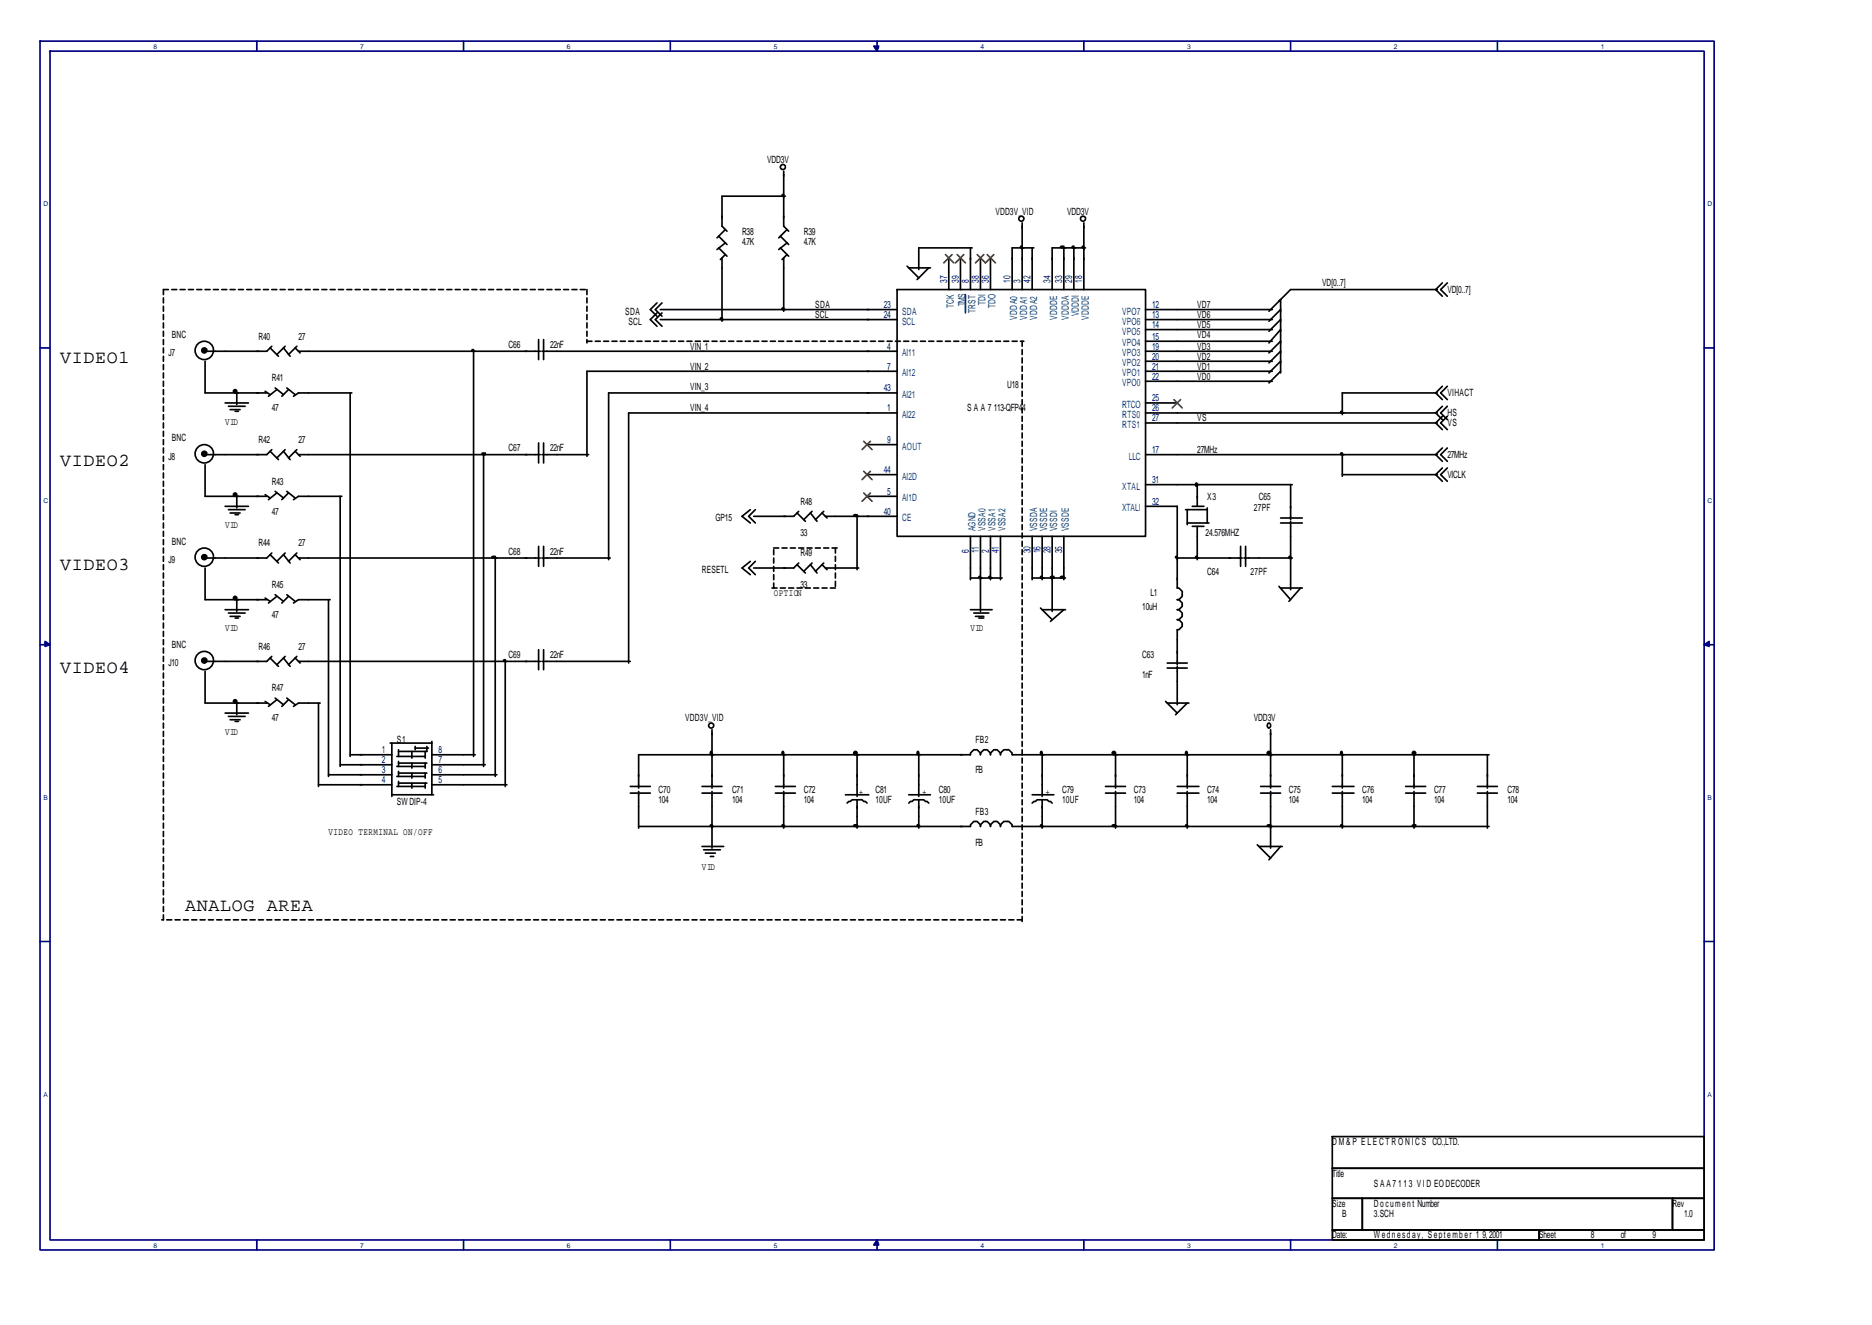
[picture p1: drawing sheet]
<svg xmlns="http://www.w3.org/2000/svg" width="297mm" height="210mm" viewBox="0 0 297 210" stroke-linecap="round" stroke-linejoin="round" font-family="sans-serif">
<g fill="none" stroke="#000080" stroke-width=".26">
<path d="M6.3 6.5h265.7v191.8h-265.7zM7.9 8.1h262.5v188.7h-262.5zM40.7 6.5v1.6M73.6 6.5v1.6M106.4 6.5v1.6M139.2 6.5v1.6M172 6.5v1.6M204.8 6.5v1.6M237.6 6.5v1.6M6.3 55.2h1.6M270.4 55.2h1.6M6.3 102.3h1.6"/>
<path d="M270.4 102.3h1.6M6.3 149.4h1.6M270.4 149.4h1.6M40.7 196.8v1.5M73.6 196.8v1.5M106.4 196.8v1.5M139.2 196.8v1.5M172 196.8v1.5M204.8 196.8v1.5M237.6 196.8v1.5"/>
</g>
<g fill="#000080" stroke="#000080" stroke-width=".26">
<path d="M138.6 7.3h.8l-.2 .8z" fill-rule="evenodd"/>
<path d="M139.2 196.8l.2 .8h-.8z" fill-rule="evenodd"/>
<path d="M7.1 101.8l.8 .5-.8 .3z" fill-rule="evenodd"/>
<path d="M270.4 102.3l.8-.5v.8z" fill-rule="evenodd"/>
</g>
<path d="M25.9 45.9h67.5M25.9 45.9v100.3M93.1 45.9v8.5M93.1 54.2h69.4M162.2 54.2v92M122.8 87h10M122.8 93.3v-6.6M132.6 87v6.6M132.6 93.3h-10.1M162.2 146h-136.5" fill="none" stroke="#000" stroke-width=".26" stroke-dasharray=".8 .5"/>
<g fill="none" stroke="#000" stroke-width=".26">
<path d="M114 37.5l1.4 1.3M114 39.3l1.4 1.4M115.1 36.4l-1.3 1.3M115.1 38.5l-1.3 1.1M123.8 37.5l1.3 1.3M123.8 39.3l1.3 1.4M124.4 27.2v8.7l.7 .8M124.6 26.4a.4 .4 0 0 0-.6-.3 .4 .4 0 0 0-.1 .6 .4 .4 0 0 0 .7 0v-.2M124.6 31.1h-10v4.8l.8 .8M124.9 36.4l-1.3 1.3M124.9 38.5l-1.3 1.1M154 39.3v6.6"/>
<path d="M154.3 39.3h-8.5v3.5M162.2 35.4v10.5M162.5 34.6a.4 .4 0 0 0-.6-.3 .4 .4 0 0 0-.1 .6 .4 .4 0 0 0 .6 0l.1-.2M163.8 39.3v6.6M164 39.3h-3.4v6.6M168.8 39.3v6.6M170.4 39.3v6.6M172 35.4v10.5M172.2 34.6a.4 .4 0 0 0-.5-.3 .4 .4 0 0 0-.1 .6 .4 .4 0 0 0 .6 0v-.2M172.2 39.3h-5.2v6.6M32.5 57.3v5.1h9.8M33.9 55.5a1.46 1.46 0 0 0-2.2-1.2 1.46 1.46 0 0 0 0 2.5 1.46 1.46 0 0 0 2.2-1.2"/>
<path d="M42.9 55.2l1.3 1.3M43.1 54.9l-.8 .8h-9.5M45 55.2l1 1.3M45.2 54.9l-1.3 1.4M46.8 55.2l.8 .8M47.1 54.9l-1.3 1.4M47.4 55.7h38.3M75.1 55.7v64.3M85.5 53.9v3.2M86 55.7h56.3M86.3 53.9v3.2M104.2 48.1l-1 1 1 1.1"/>
<path d="M104.2 49.7l-1 1 1 1.1M104.8 49.1h37.5M104.8 50.7h37.5M105 48.1l-1 1 1 1.1M105 49.7l-1 1 1 1.1M114.6 40.9v10.1M115.1 40.4l-.8 .8M124.4 40.9v8.5M124.9 40.4l-.8 .8M142.3 45.9h39.5v39.2h-39.5zM142.3 58.9h-49.2v13.5M143.9 42.2l1.9 1.9"/>
<path d="M144.2 42.5h3.4M147.4 42.5l-1.9 1.9M150.5 40.9v5M152.4 40.9v5M155.6 40.9v5M157.2 40.9v5M181.8 55.7h20.1M181.8 58.9h20.1M181.8 49.1h20.1M181.8 50.7h20.1M181.8 52.3h20.1M181.8 54.2h20.1"/>
<path d="M181.8 57.3h20.1M203.2 49.1l-1.9 1.9M203.2 50.7l-1.9 1.9M203.2 54.2l-1.9 1.8M203.2 52.3l-1.9 2.1M203.2 55.7l-1.9 1.9M203.2 57.3l-1.9 1.9M203.2 58.9l-1.9 1.9M203.2 47.5v11.7M228.1 45.9h-23.3l-3.5 3.5M228.9 44.9l-1.1 1 1.1 1.1M229.7 44.9l-1.1 1 1.1 1.1"/>
<path d="M32.5 73.7v5.1h9.8M33.9 71.9a1.46 1.46 0 0 0-2.2-1.2 1.46 1.46 0 0 0 0 2.5 1.46 1.46 0 0 0 2.2-1.2M35.7 63.9h3.7M36.2 64.5h2.7M36.5 65h1.6M37.3 65.3h.5M37.6 62.4v1.8M37.6 78.8v1.8M42.1 62.1l.8 .5M42.1 78.5l.8 .5M42.9 71.6l1.3 1.3M43.1 71.3l-.8 .8h-9.5"/>
<path d="M43.7 61.6l1.3 1M43.7 78l1.3 1M43.9 61.8l-1.3 1.1M43.9 78.2l-1.3 1.1M45 71.6l1 1.3M45.2 71.3l-1.3 1.4M45.5 61.6l1.3 1M45.5 78l1.3 1M45.8 61.8l-1.1 1.1M45.8 78.2l-1.1 1.1M46.8 71.6l.8 .8M47.1 71.3l-1.3 1.4"/>
<path d="M47.4 72.1h38.3M54 78.8v42.8M54.2 78.8h-6.8l-.8 .5M55.6 62.4v57.6M55.8 62.4h-8.4l-.8 .5M76.7 72.1v49.5M85.5 70.3v3.2M86 72.1h7.4M86.3 70.3v3.2M137.6 78.8h4.7M137.6 75.3h4.7M137.6 70.6h4.7"/>
<path d="M142.3 62.4h-45.7v26.4M142.3 65.5h-42.6v39.7M181.8 63.9h5M181.8 72.1h46.3M181.8 65.5h46.3M181.8 76.9h23.3M181.8 67.1h46.3M181.8 60.5h20.1M190 76.9v3.4M204.8 76.9v5.6M213 72.1v3.5M213 75.3h15.1"/>
<path d="M228.1 62.4h-15.1v3.4M228.9 74.3l-1.1 1 1.1 1.1M228.9 64.5l-1.1 1 1.1 1.1M228.9 66.1l-1.1 1 1.1 1.1M228.9 71.1l-1.1 1 1.1 1.1M228.9 61.3l-1.1 1.1 1.1 1M229.7 74.3l-1.1 1 1.1 1.1M229.7 64.5l-1.1 1 1.1 1.1M229.7 66.1l-1.1 1 1.1 1.1M229.7 71.1l-1.1 1 1.1 1.1M229.7 61.3l-1.1 1.1 1.1 1M32.5 90.1v5.1h9.8"/>
<path d="M33.9 88.3a1.46 1.46 0 0 0-2.2-1.2 1.46 1.46 0 0 0 0 2.5 1.46 1.46 0 0 0 2.2-1.2M35.7 96.7h3.7M35.7 80.3h3.7M36.2 97.3h2.7M36.2 80.9h2.7M36.5 97.8h1.6M36.5 81.4h1.6M37.3 98.1h.5M37.3 81.7h.5M37.6 95.2v1.8M42.1 94.9l.8 .5M42.9 88l1.3 1.3"/>
<path d="M43.1 87.8l-.8 .7h-9.5M43.7 94.4l1.3 1M43.9 94.6l-1.3 1.1M45 88l1 1.3M45.2 87.8l-1.3 1.3M45.5 94.4l1.3 1M45.8 94.6l-1.1 1.1M46.8 88l.8 .8M47.1 87.8l-1.3 1.3M47.4 88.5h38.3M52.1 95.2v28M52.4 95.2h-5l-.8 .5"/>
<path d="M78.6 88.5v34.7M85.5 86.7v3.2M86 88.5h10.8M86.3 86.7v3.2M119.1 80.9l-1.4 1 1.4 1.1M119.1 89.1l-1.4 1 1.4 1.1M119.9 80.9l-1.1 1 1.1 1.1M119.9 89.1l-1.1 1 1.1 1.1M126.5 89.6l1.3 1.3M126.5 81.4l1.3 1.3M126.7 81.1l-.8 .8h-6.3M126.7 89.3l-.8 .8h-6.3"/>
<path d="M128.6 81.4l1 1.3M128.6 89.6l1 1.3M128.9 81.1l-1.4 1.4M128.9 89.3l-1.4 1.4M130.4 81.4l.8 .8M130.4 89.6l.8 .8M130.7 81.1l-1.3 1.4M130.7 89.3l-1.3 1.4M131 81.9h11.3M131 90.1h5.3M136 81.9v8.5M154 96.7h3.4"/>
<path d="M154 85.1v6.9M154 91.7h5M154.5 97.3h2.4M154.8 97.8h1.3M155.3 98.1h.8M155.6 85.1v11.9M157.2 85.1v6.9M158.7 85.1v6.9M163.8 85.1v6.9M163.8 91.7h5.3M165.1 96.5l1.9 1.8M165.4 96.7h3.7"/>
<path d="M165.4 85.1v6.9M167 85.1v11.9M168.8 96.7l-2.1 1.9M168.8 85.1v6.9M181.8 80.3h5v13h.3l.5 .5v.8l-.5 .6h-.3h.3l.5 .5v.5l-.5 .5h-.3h.3l.5 .6v.5l-.5 .5h-.3h.3l.5 .6v.5l-.5 .5h-.3v5.6M186.8 88.5h10.3M188.1 80.9h3.5M188.4 80.9v2.4M188.4 83h3.4M189.2 80.3h1.8M189.2 83.5h1.8M190 83.5v5.3"/>
<path d="M191.6 80.6v2.4M196.8 86.7v3.2M197.4 88.5h7.7M197.6 86.7v3.2M202.9 93l1.9 2.2M203.2 93.3h3.4M203.2 83h3.4M203.2 82.2h3.4M204.8 82.7v10.9M206.4 93.3l-1.9 2.1M32.5 106.5v5.1h9.8M33.9 104.7a1.46 1.46 0 0 0-2.2-1.2 1.46 1.46 0 0 0 0 2.5 1.46 1.46 0 0 0 2.2-1.2"/>
<path d="M35.7 113.2h3.7M36.2 113.7h2.7M36.5 114.2h1.6M37.3 114.5h.5M37.6 111.6v1.8M42.1 111.3l.8 .5M42.9 104.4l1.3 1.3M43.1 104.2l-.8 .8h-9.5M43.7 110.8l1.3 1M43.9 111l-1.3 1.1M45 104.4l1 1.3M45.2 104.2l-1.3 1.3"/>
<path d="M45.5 110.8l1.3 1M45.8 111l-1.1 1.1M46.8 104.4l.8 .8M47.1 104.2l-1.3 1.3M47.4 105h38.3M50.5 111.6v13.2M50.8 111.6h-3.4l-.8 .5M55.6 119.8h6.6M61.9 117.9h6.6M62.2 117.9v8.5M63.2 119v1M65.4 119.2v1.1"/>
<path d="M65.9 118.4v.6M65.9 118.7h2.1M67.5 119.2v1.1M67.7 118.4v.8h-4.5M68.5 117.7v8.4M68.5 119.8h6.9M80.2 105v19.8M85.5 103.1v3.2M86 105h14M86.3 103.1v3.2M113 115.8v9.3M113.2 115a.4 .4 0 0 0-.5-.2 .4 .4 0 0 0-.1 .6 .4 .4 0 0 0 .6-.1v-.2"/>
<path d="M124.4 119.8v5.3M136 119.8v6.6M145.8 119.8v6.6M165.4 119.8v6.6M177 119.8v5.3M184.9 111.3l1.9 1.9M185.2 111.6h3.4M185.2 106h3.2M185.2 105.2h3.2M186.8 105.7v6.1M188.4 111.6l-1.9 1.8M188.4 119.8v5.3"/>
<path d="M201.6 115a.26 .26 0 0 0-.4-.2 .46 .46 0 0 0 .1 .7h.2l.1-.4M201.6 115.8v9.3M213 119.8v5.3M224.4 119.8v5.3M236 119.8v5.3M236.3 119.8h-75.7v-.3l-.5-.5h-.8l-.6 .5v.3v-.3l-.5-.5h-.5l-.5 .5v.3v-.3l-.6-.5h-.5l-.5 .5v.3v-.3l-.6-.5h-.5l-.5 .5v.3h-52.7v5.3M50.5 124.5h11.7M52.1 122.9h10.1M54 121.4h8.2M62.2 126.1h6.6M63 124.8h4.5M63 120h4.5"/>
<path d="M63 121.6h4.5M63 123.2h4.5M63.2 120.8v.8M63.2 122.4v.8M63.2 124v.8M63.2 121.1h4.5M63.2 122.7h4.5M63.2 124.3h4.5M65.4 121.1v.8M65.4 122.7v.8M65.4 124.3v.8M67.5 121.1v.8"/>
<path d="M67.5 122.7v.8M67.5 124.3v.8M68.5 121.4h8.5M68.5 122.9h10.3M68.5 124.5h11.9M100 125.9h3.2M100 124.8h3.2M101.3 131.1h52.7v-.2l.5-.5h.5l.6 .5v.2v-.2l.5-.5h.5l.6 .5v.2v-.2l.5-.5h.5l.5 .5v.2v-.2l.6-.5h.8l.5 .5v.2h75.7M101.3 125.6v5.8M111.4 134.3h3.4M111.4 125.9h3.2M111.4 124.8h3.2"/>
<path d="M111.7 134.8h2.6M111.9 135.4h1.6M112.7 135.9h.5M113 125.6v9M123 125.9h3.2M123 124.8h3.2M124.4 125.6v5.8M134.1 126.1h3.7M136 126.9h.8l.8 .5M136 126.9h-.8l-.8 .5M136 126.9v4.5M144.2 126.1h3.4"/>
<path d="M145.8 126.9h.8l.8 .5M145.8 126.9h-.8l-.8 .5M145.8 126.9v4.5M163.8 126.1h3.4M165.4 126.9h.8l.8 .5M165.4 126.9h-.8l-.8 .5M165.4 126.9v4.5M175.4 125.9h3.2M175.4 124.8h3.2M177 125.6v5.8M186.8 125.9h3.4M186.8 124.8h3.4"/>
<path d="M188.4 125.6v5.8M199.5 134.1l2.1 2.1M199.8 134.3h3.7M200 125.9h3.2M200 124.8h3.2M201.6 125.6v9M203.2 134.3l-1.9 2.1M211.4 125.9h3.4M211.4 124.8h3.4M213 125.6v5.8M223 125.9h3.2M223 124.8h3.2"/>
<path d="M224.4 125.6v5.8M234.4 125.9h3.2M234.4 124.8h3.2M236 125.6v5.8M211.4 180.4h59v5h-59zM211.4 185.4h59v4.7h-59zM211.4 190.1h4.8v5.1h-4.8zM211.4 195.2h32.8v1.6h-32.8zM216.2 190.1h49.2v5.1h-49.2zM244.2 195.2h26.2v1.6h-26.2zM265.4 190.1h5v5.1h-5z"/>
</g>
<g fill="#000" stroke="#000" stroke-width=".26">
<path d="M124.1 30.9h.3l-.1 .2h-.2zM162 39.1h.2v.2h-.2zM168.4 39.1h.4v.1a.33 .33 0 0 1-.5 0zM170.2 39.1h.2v.2h-.2zM171.8 39.1h.2l-.1 .2h-.1zM74.9 55.5h.2v.2h-.2zM114.3 50.5l.3-.1-.1 .3h-.2zM124.1 48.9h.3l-.1 .2h-.2zM76.5 71.9h.5v.1a.33 .33 0 0 1-.5 0zM189.7 76.7l.1-.1a.33 .33 0 0 1 0 .6zM212.8 65.3h.2v.2h-.2zM212.8 71.9h.2v.2h-.2z"/>
<path d="M78.1 88.3h.5v.1a.33 .33 0 0 1-.5 0zM135.5 81.7h.5v.1a.33 .33 0 0 1-.5 0zM155.3 91.5h.3l-.1 .2h-.2zM156.9 91.5h.3l-.1 .2h-.2zM165.1 91.5h.3l-.1 .2h-.2zM166.8 91.5h.4v.1a.33 .33 0 0 1-.5 0zM168.4 91.5h.4v.1a.33 .33 0 0 1-.5 0zM186.6 88.3h.2v.2h-.2zM189.7 88.3h.3l-.1 .2h-.2zM204.6 88.3h.2l-.1 .2h-.1zM79.9 104.7h.3l-.1 .2h-.2zM112.8 119.3v-.1a.33 .33 0 0 1 0 .6z"/>
<path d="M124.1 119.3l.1-.1a.33 .33 0 0 1 0 .6zM145.6 119.3l.1-.1a.33 .33 0 0 1 0 .6zM165.1 119.3l.1-.1a.33 .33 0 0 1 0 .6zM188.2 119.3l.1-.1a.33 .33 0 0 1 0 .6zM212.8 119.3l.1-.1a.33 .33 0 0 1 0 .6zM112.8 130.9h.2l-.1 .2h-.1zM124.1 130.9h.3l-.1 .2h-.2zM135.5 130.9h.5v.1a.33 .33 0 0 1-.5 0zM145.6 130.9h.2l-.1 .2h-.1zM165.1 130.9h.3l-.1 .2h-.2zM176.6 130.9h.4v.1a.33 .33 0 0 1-.5 0zM188.2 130.9h.2l-.1 .2h-.1z"/>
<path d="M201.2 130.9h.4v.1a.33 .33 0 0 1-.5 0zM212.8 130.9h.2v.2h-.2zM224.2 130.9h.4v.1a.33 .33 0 0 1-.5 0z"/>
<circle cx="32.4" cy="55.6" r=".4"/>
<circle cx="32.4" cy="72" r=".4"/>
<circle cx="37.3" cy="78.5" r=".26"/>
<circle cx="37.3" cy="62.1" r=".26"/>
<circle cx="32.4" cy="88.4" r=".4"/>
<circle cx="37.3" cy="94.9" r=".26"/>
<circle cx="32.4" cy="104.8" r=".4"/>
<circle cx="37.3" cy="111.3" r=".26"/>
<circle cx="135.7" cy="119.5" r=".26"/>
<circle cx="176.7" cy="119.5" r=".26"/>
<circle cx="201.3" cy="119.5" r=".26"/>
<circle cx="224.4" cy="119.5" r=".26"/>
</g>
<path d="M153.2 46.7v3" fill="none" stroke="#004080" stroke-width=".26"/>
<g fill="none" stroke="#804000" stroke-width=".26">
<path d="M150 40.4l1.3 1.3M151.1 40.4l-1.3 1.3M151.9 40.4l1.3 1.3M152.9 40.4l-1.3 1.3M155 40.4l1.4 1.3 1.3-1.3M156.1 40.4l-1.3 1.3M156.6 40.4l1.4 1.3M137.1 74.8l1.3 1.3M137.1 78.2l1.3 1.4M137.1 70l1.3 1.3M138.1 74.8l-1.3 1.3M138.1 78.2l-1.3 1.4"/>
<path d="M138.1 70l-1.3 1.3M186.3 63.4l1.3 1.3M187.3 63.4l-1.3 1.3"/>
</g>
<g font-size="2.9">
<text x="9.5" y="57.6">VIDEO1</text>
<text x="9.5" y="74">VIDEO2</text>
<text x="9.5" y="90.4">VIDEO3</text>
<text x="9.5" y="106.8">VIDEO4</text>
<text x="29.4" y="144.6">ANALOG AREA</text>
</g>
<g font-size="1.6">
<text x="121.7" y="25.8">VDD3V</text>
<text x="158" y="34">VDD3V_VID</text>
<text x="169.3" y="34">VDD3V</text>
<text x="117.7" y="37.2">R38</text>
<text x="117.7" y="38.8">4.7K</text>
<text x="127.5" y="37.2">R39</text>
<text x="127.5" y="38.8">4.7K</text>
<text x="209.8" y="45.4">VD[0..7]</text>
<text x="229.7" y="46.5">VD[0..7]</text>
<text x="27.3" y="53.6">BNC</text>
<text x="41" y="53.9">R40</text>
<text x="47.4" y="53.9">27</text>
<text x="99.2" y="49.9">SDA</text>
<text x="99.7" y="51.5">SCL</text>
<text x="129.4" y="48.9">SDA</text>
<text x="129.4" y="50.4">SCL</text>
<text x="190" y="48.9">VD7</text>
<text x="190" y="50.4">VD6</text>
<text x="190" y="52">VD5</text>
<text x="190" y="53.6">VD4</text>
<text x="26.7" y="56.5">J7</text>
<text x="80.7" y="55.2">C66</text>
<text x="87.3" y="55.2">22nF</text>
<text x="109.5" y="55.5">VIN_1</text>
<text x="109.5" y="58.6">VIN_2</text>
<text x="190" y="55.5">VD3</text>
<text x="190" y="57.1">VD2</text>
<text x="190" y="58.6">VD1</text>
<text x="43.1" y="60.5">R41</text>
<text x="43.1" y="65.3">47</text>
<text x="109.5" y="61.8">VIN_3</text>
<text x="109.5" y="65.3">VIN_4</text>
<text x="153.5" y="65.3">S A A 7</text>
<text x="157.7" y="65.3">113-QFP44</text>
<text x="159.8" y="61.6">U18</text>
<text x="190" y="60.2">VD0</text>
<text x="229.7" y="62.9">VIHACT</text>
<text x="27.3" y="70">BNC</text>
<text x="35.7" y="67.4">VID</text>
<text x="41" y="70.3">R42</text>
<text x="47.4" y="70.3">27</text>
<text x="80.7" y="71.6">C67</text>
<text x="87.3" y="71.6">22nF</text>
<text x="190" y="66.9">VS</text>
<text x="190" y="71.9">27MHz</text>
<text x="229.7" y="66.1">HS</text>
<text x="229.7" y="67.6">VS</text>
<text x="26.7" y="72.9">J8</text>
<text x="43.1" y="76.9">R43</text>
<text x="229.7" y="75.8">VICLK</text>
<text x="229.7" y="72.7">27MHz</text>
<text x="35.7" y="83.8">VID</text>
<text x="43.1" y="81.7">47</text>
<text x="113.5" y="82.7">GP15</text>
<text x="127" y="80.1">R48</text>
<text x="191.6" y="79.3">X3</text>
<text x="199" y="81.1">27PF</text>
<text x="199.8" y="79.3">C65</text>
<text x="26.7" y="89.3">J9</text>
<text x="27.3" y="86.4">BNC</text>
<text x="41" y="86.7">R44</text>
<text x="47.4" y="86.7">27</text>
<text x="80.7" y="88">C68</text>
<text x="87.3" y="88">22nF</text>
<text x="127" y="85.1">33</text>
<text x="127" y="88.3">R49</text>
<text x="191.3" y="85.1">24.576MHZ</text>
<text x="43.1" y="93.3">R45</text>
<text x="111.4" y="90.9">RESETL</text>
<text x="122.8" y="94.6">OPTION</text>
<text x="127" y="93.3">33</text>
<text x="182.6" y="94.6">L1</text>
<text x="191.6" y="91.2">C64</text>
<text x="198.4" y="91.2">27PF</text>
<text x="35.7" y="100.2">VID</text>
<text x="43.1" y="98.1">47</text>
<text x="154" y="100.2">VID</text>
<text x="181.2" y="96.7">10uH</text>
<text x="26.7" y="105.7">J10</text>
<text x="27.3" y="102.8">BNC</text>
<text x="41" y="103.1">R46</text>
<text x="47.4" y="103.1">27</text>
<text x="80.7" y="104.4">C69</text>
<text x="87.3" y="104.4">22nF</text>
<text x="181.2" y="104.4">C63</text>
<text x="181.2" y="107.6">1nF</text>
<text x="43.1" y="109.7">R47</text>
<text x="35.7" y="116.6">VID</text>
<text x="43.1" y="114.5">47</text>
<text x="63" y="117.9">S1</text>
<text x="108.7" y="114.5">VDD3V_VID</text>
<text x="154.8" y="117.9">FB2</text>
<text x="199" y="114.5">VDD3V</text>
<text x="104.5" y="125.9">C70</text>
<text x="116.2" y="125.9">C71</text>
<text x="127.5" y="125.9">C72</text>
<text x="138.9" y="125.9">C81</text>
<text x="149" y="125.9">C80</text>
<text x="154.8" y="122.7">FB</text>
<text x="168.5" y="125.9">C79</text>
<text x="179.9" y="125.9">C73</text>
<text x="191.6" y="125.9">C74</text>
<text x="204.5" y="125.9">C75</text>
<text x="216.2" y="125.9">C76</text>
<text x="227.5" y="125.9">C77</text>
<text x="239.2" y="125.9">C78</text>
<text x="63" y="127.7">SW DIP-4</text>
<text x="104.5" y="127.4">104</text>
<text x="116.2" y="127.4">104</text>
<text x="127.5" y="127.4">104</text>
<text x="136.3" y="126.1">+</text>
<text x="138.9" y="127.4">10UF</text>
<text x="146.3" y="126.1">+</text>
<text x="149" y="127.4">10UF</text>
<text x="154.8" y="129.3">FB3</text>
<text x="165.9" y="126.1">+</text>
<text x="168.5" y="127.4">10UF</text>
<text x="179.9" y="127.4">104</text>
<text x="191.6" y="127.4">104</text>
<text x="204.5" y="127.4">104</text>
<text x="216.2" y="127.4">104</text>
<text x="227.5" y="127.4">104</text>
<text x="239.2" y="127.4">104</text>
<text x="52.1" y="132.5">VIDEO TERMINAL ON/OFF</text>
<text x="154.8" y="134.3">FB</text>
<text x="111.4" y="138">VID</text>
<text x="211.4" y="181.7">D M &amp; P E L E C T R O N I C S CO.,LTD.</text>
<text x="211.4" y="186.7">Title</text>
<text x="211.4" y="191.5">Size</text>
<text x="218" y="188.3">S A A 7 1 1 3 V I D EO DECODER</text>
<text x="218" y="191.5">Document Number</text>
<text x="265.4" y="191.5">Rev</text>
<text x="211.4" y="196.5">Date:</text>
<text x="213" y="193.1">B</text>
<text x="218" y="193.1">3.SCH</text>
<text x="218" y="196.5">Wednesday, September 1</text>
<text x="235.2" y="196.5">9, 2001</text>
<text x="244.2" y="196.5">Sheet</text>
<text x="252.4" y="196.5">8</text>
<text x="257.2" y="196.5">of</text>
<text x="262.2" y="196.5">9</text>
<text x="267.2" y="193.1">1.0</text>
</g>
<g font-size="1.6" fill="#000080">
<text x="150.3" y="44.9" transform="rotate(-90 150.3 44.9)">37</text>
<text x="152.1" y="44.9" transform="rotate(-90 152.1 44.9)">39</text>
<text x="153.7" y="44.9" transform="rotate(-90 153.7 44.9)">8</text>
<text x="155.3" y="44.9" transform="rotate(-90 155.3 44.9)">38</text>
<text x="156.9" y="44.9" transform="rotate(-90 156.9 44.9)">36</text>
<text x="160.3" y="44.9" transform="rotate(-90 160.3 44.9)">10</text>
<text x="161.9" y="44.9" transform="rotate(-90 161.9 44.9)">3</text>
<text x="163.5" y="44.9" transform="rotate(-90 163.5 44.9)">42</text>
<text x="166.7" y="44.9" transform="rotate(-90 166.7 44.9)">34</text>
<text x="168.5" y="44.9" transform="rotate(-90 168.5 44.9)">33</text>
<text x="170.1" y="44.9" transform="rotate(-90 170.1 44.9)">29</text>
<text x="171.7" y="44.9" transform="rotate(-90 171.7 44.9)">18</text>
<text x="140.2" y="48.9">23</text>
<text x="140.2" y="50.4">24</text>
<text x="182.8" y="48.9">12</text>
<text x="182.8" y="50.4">13</text>
<text x="182.8" y="52">14</text>
<text x="182.8" y="53.9">15</text>
<text x="140.8" y="55.5">4</text>
<text x="140.8" y="58.6">7</text>
<text x="182.8" y="55.5">19</text>
<text x="182.8" y="57.1">20</text>
<text x="182.8" y="58.6">21</text>
<text x="140.2" y="62.1">43</text>
<text x="140.8" y="65.3">1</text>
<text x="182.8" y="65.3">26</text>
<text x="182.8" y="63.7">25</text>
<text x="182.8" y="60.2">22</text>
<text x="140.8" y="70.3">9</text>
<text x="182.8" y="71.9">17</text>
<text x="182.8" y="66.9">27</text>
<text x="140.2" y="75.1">44</text>
<text x="182.8" y="76.6">31</text>
<text x="140.2" y="81.7">40</text>
<text x="140.8" y="78.5">5</text>
<text x="182.8" y="80.1">32</text>
<text x="153.7" y="87.8" transform="rotate(-90 153.7 87.8)">6</text>
<text x="155.3" y="87.8" transform="rotate(-90 155.3 87.8)">11</text>
<text x="156.9" y="87.8" transform="rotate(-90 156.9 87.8)">2</text>
<text x="158.5" y="87.8" transform="rotate(-90 158.5 87.8)">41</text>
<text x="163.5" y="87.8" transform="rotate(-90 163.5 87.8)">30</text>
<text x="165.1" y="87.8" transform="rotate(-90 165.1 87.8)">16</text>
<text x="166.7" y="87.8" transform="rotate(-90 166.7 87.8)">28</text>
<text x="168.5" y="87.8" transform="rotate(-90 168.5 87.8)">35</text>
<text x="60.6" y="119.5">1</text>
<text x="69.6" y="119.5">8</text>
<text x="60.6" y="121.1">2</text>
<text x="60.6" y="122.7">3</text>
<text x="60.6" y="124.3">4</text>
<text x="69.6" y="121.1">7</text>
<text x="69.6" y="122.7">6</text>
<text x="69.6" y="124.3">5</text>
</g>
<g font-size="1.6" fill="#004080">
<text x="143.1" y="49.9">SDA</text>
<text x="143.1" y="51.5">SCL</text>
<text x="151.3" y="48.9" transform="rotate(-90 151.3 48.9)">TCK</text>
<text x="153.2" y="48.6" transform="rotate(-90 153.2 48.6)">TMS</text>
<text x="154.8" y="49.7" transform="rotate(-90 154.8 49.7)">TRST</text>
<text x="156.4" y="48.3" transform="rotate(-90 156.4 48.3)">TDI</text>
<text x="158" y="48.9" transform="rotate(-90 158 48.9)">TDO</text>
<text x="161.4" y="50.7" transform="rotate(-90 161.4 50.7)">VDDA0</text>
<text x="163" y="50.7" transform="rotate(-90 163 50.7)">VDDA1</text>
<text x="164.6" y="50.7" transform="rotate(-90 164.6 50.7)">VDDA2</text>
<text x="167.7" y="50.7" transform="rotate(-90 167.7 50.7)">VDDDE</text>
<text x="169.6" y="50.7" transform="rotate(-90 169.6 50.7)">VDDDA</text>
<text x="171.2" y="50.2" transform="rotate(-90 171.2 50.2)">VDDDI</text>
<text x="172.8" y="50.7" transform="rotate(-90 172.8 50.7)">VDDDE</text>
<text x="178.1" y="49.9">VPO7</text>
<text x="178.1" y="51.5">VPO6</text>
<text x="178.1" y="53.1">VPO5</text>
<text x="143.1" y="56.5">AI11</text>
<text x="143.1" y="59.7">AI12</text>
<text x="178.1" y="54.9">VPO4</text>
<text x="178.1" y="56.5">VPO3</text>
<text x="178.1" y="58.1">VPO2</text>
<text x="178.1" y="59.7">VPO1</text>
<text x="143.1" y="63.1">AI21</text>
<text x="178.1" y="64.7">RTCO</text>
<text x="178.1" y="61.3">VPO0</text>
<text x="143.1" y="71.3">AOUT</text>
<text x="143.1" y="66.3">AI22</text>
<text x="178.1" y="66.3">RTS0</text>
<text x="178.1" y="67.9">RTS1</text>
<text x="143.1" y="76.1">AI2D</text>
<text x="178.1" y="77.7">XTAL</text>
<text x="179.1" y="72.9">LLC</text>
<text x="143.1" y="82.7">CE</text>
<text x="143.1" y="79.6">AI1D</text>
<text x="178.1" y="81.1">XTALI</text>
<text x="154.8" y="84.3" transform="rotate(-90 154.8 84.3)">AGND</text>
<text x="156.4" y="84.3" transform="rotate(-90 156.4 84.3)">VSSA0</text>
<text x="158" y="84.3" transform="rotate(-90 158 84.3)">VSSA1</text>
<text x="159.5" y="84.3" transform="rotate(-90 159.5 84.3)">VSSA2</text>
<text x="164.6" y="84.3" transform="rotate(-90 164.6 84.3)">VSSDA</text>
<text x="166.2" y="84.3" transform="rotate(-90 166.2 84.3)">VSSDE</text>
<text x="167.7" y="84.3" transform="rotate(-90 167.7 84.3)">VSSDI</text>
<text x="169.6" y="84.3" transform="rotate(-90 169.6 84.3)">VSSDE</text>
</g>
<g font-size="1.1" fill="#000080">
<text x="24.3" y="7.8">8</text>
<text x="57.1" y="7.8">7</text>
<text x="90" y="7.8">6</text>
<text x="122.8" y="7.8">5</text>
<text x="155.6" y="7.8">4</text>
<text x="188.4" y="7.8">3</text>
<text x="221.2" y="7.8">2</text>
<text x="254" y="7.8">1</text>
<text x="6.9" y="32.7">D</text>
<text x="270.9" y="32.7">D</text>
<text x="6.9" y="79.8">C</text>
<text x="270.9" y="79.8">C</text>
<text x="6.9" y="126.9">B</text>
<text x="270.9" y="126.9">B</text>
<text x="6.9" y="174">A</text>
<text x="270.9" y="174">A</text>
<text x="24.3" y="198.1">8</text>
<text x="57.1" y="198.1">7</text>
<text x="90" y="198.1">6</text>
<text x="122.8" y="198.1">5</text>
<text x="155.6" y="198.1">4</text>
<text x="188.4" y="198.1">3</text>
<text x="221.2" y="198.1">2</text>
<text x="254" y="198.1">1</text>
</g>
</svg>
